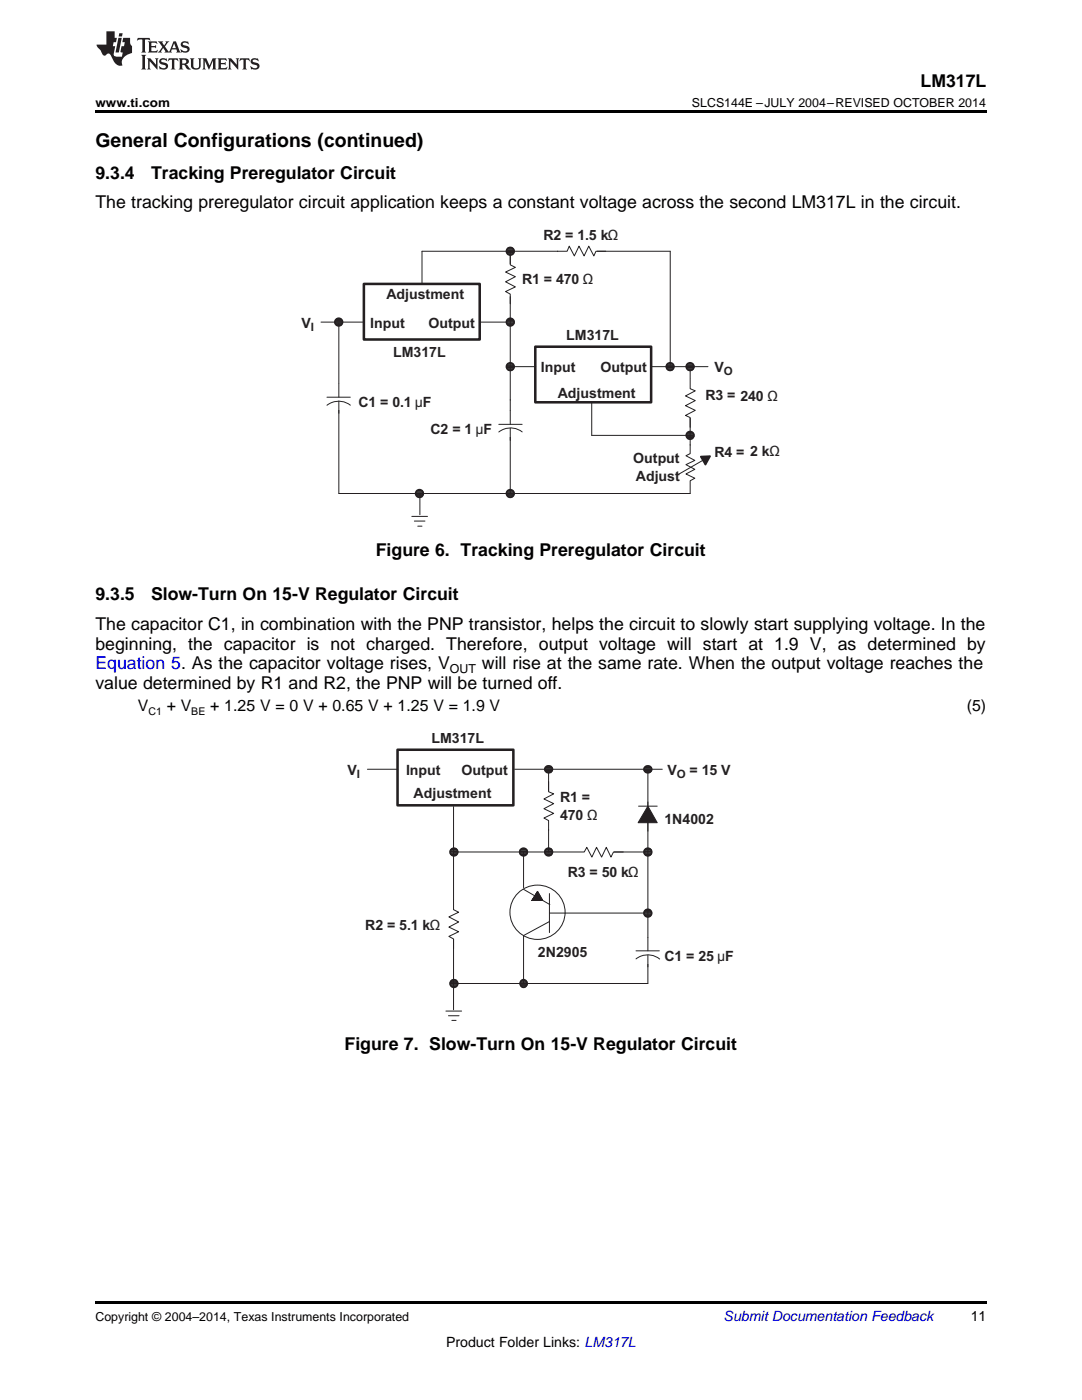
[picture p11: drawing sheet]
<svg xmlns="http://www.w3.org/2000/svg" width="216mm" height="279mm" viewBox="0 0 216 279" stroke-linecap="round" stroke-linejoin="round" font-family="sans-serif">
<path d="M19 259.7h177.8v.5h-177.8z" fill="#000"/>
<g fill="none" stroke="#241f21" stroke-width=".2">
<path d="M73.3 153.5h6.1M102.7 153.5h29.5M108.8 153.8h1.4M108.8 153.7h1.4M108.8 153.3h1.4M108.8 153.4h1.4M108.9 153.9h1.2M108.9 153.2h1.2M109 154h1.1M109 153.1h1.1M109 154.2h1M109 152.9h1"/>
<path d="M109.5 154.3v5.1M128.5 153.8h1.5M128.5 153.7h1.5M128.5 153.3h1.5M128.5 153.4h1.5M128.6 153.9h1.4M128.6 153.2h1.4M128.7 154h1.2M128.7 153.1h1.2M128.9 154.2h.8M128.9 152.9h.8M129.3 154v36.2"/>
<path d="M89.8 170h24.7M89.8 170.3h1.5M89.8 170.2h1.5M89.8 169.8h1.5M89.8 169.9h1.5M89.9 170.5h1.3M89.9 169.6h1.3M90 170.5h1.1M90 169.5h1.1M90.2 170.7h.8M90.2 169.4h.8M90.5 161v18.6"/>
<path d="M103.7 170.3h1.5M103.7 170.2h1.5M103.7 169.8h1.5M103.7 169.9h1.5M103.8 170.5h1.3M103.8 169.6h1.3M103.9 170.5h1.1M103.9 169.5h1.1M104 170.7h.9M104 169.4h.9M104.5 170v7.1M104.5 177.5l5.2 3"/>
<path d="M107.3 177.9l-1.1 1.8h2.1h-2.1h2.1l-1-1.8-1.1 1.8M108.8 170.3h1.4M108.8 170.2h1.4M108.8 169.8h1.4M108.8 169.9h1.4M108.9 170.5h1.2M108.9 169.6h1.2M109 170.5h1.1M109 169.5h1.1M109 170.7h1M109 169.4h1M109.5 165.5v4.5"/>
<path d="M109.6 178.3v7.8M119.1 170h10.9M128.5 170.3h1.5M128.5 170.2h1.5M128.5 169.8h1.5M128.5 169.9h1.5M128.6 170.5h1.4M128.6 169.6h1.4M128.7 170.5h1.2M128.7 169.5h1.2M128.9 170.7h.8M128.9 169.4h.8"/>
<path d="M89.8 196.5h1.5M89.8 196.4h1.5M89.8 196h1.5M89.8 196.1h1.5M89.9 196.6h1.3M89.9 195.9h1.3M90 196.8h1.1M90 195.8h1.1M90.2 196.9h.8M90.2 195.6h.8M90.5 185.7v15.8M103.8 196.5h1.4"/>
<path d="M103.8 196h1.4M103.8 196.4h1.4M103.8 196.2h1.4M103.9 196.7h1.2M103.9 195.9h1.2M104 196.8h1.1M104 195.8h1.1M104.1 197h.8M104.1 195.7h.8M109.6 182.2h20.4M109.6 183.9l-5.1 2.8v9.6M128.5 182.5h1.5"/>
<path d="M128.5 182.4h1.5M128.5 182h1.5M128.5 182.1h1.5M128.6 182.6h1.3M128.6 181.9h1.3M128.7 182.7h1.1M128.7 181.7h1.1M128.9 182.9h.8M128.9 181.6h.8M129.3 192.2v4.1h-39.5M89 201.8h3.1M89.5 202.7h2.1"/>
<path d="M90.2 203.6h.8"/>
<circle cx="107.2" cy="182" r="5.5"/>
</g>
<g fill="none" stroke="#241f21" stroke-width=".34">
<circle cx="109.5" cy="153.6" r=".72"/>
<circle cx="129.3" cy="153.6" r=".72"/>
<circle cx="90.6" cy="170" r=".76"/>
<circle cx="104.5" cy="170" r=".76"/>
<circle cx="109.5" cy="170" r=".76"/>
<circle cx="129.3" cy="170" r=".76"/>
<circle cx="90.6" cy="196.3" r=".76"/>
<circle cx="104.4" cy="196.2" r=".72"/>
<circle cx="129.3" cy="182.2" r=".76"/>
</g>
<path d="M107.3 177.9l1 1.8h-2.1z" fill="#241f21"/>
<path d="M107.3 177.9l1 1.8h-2.1z" fill="none" stroke="#241f21" stroke-width=".2"/>
<path d="M129.3 160.9l1.8 3.3h-3.8z" fill="#241f21"/>
<path d="M127.4 160.9h3.7M129.3 160.9l1.8 3.3h-3.8zM129.3 160v5.9" fill="none" stroke="#241f21" stroke-width=".2"/>
<path d="M89.6 181.5h1.9v5.9h-1.9z" fill="#fff"/>
<path d="M90.5 179.6v1.9l1 .6-1.9 .9 1.9 1-1.9 1 1.9 .9-1.9 1 .9 .5v1.9" fill="none" stroke="#241f21" stroke-width=".2"/>
<path d="M108.5 157.9h2v5.9h-2z" fill="#fff"/>
<path d="M109.5 156v2l1 .4-2 1 2 1-2 1 2 .9-2 1 1 .5v1.9" fill="none" stroke="#241f21" stroke-width=".2"/>
<path d="M116.6 169.1h5.8v1.9h-5.8z" fill="#fff"/>
<path d="M114.6 170h2l.5-.9 1 1.9 .9-1.9 1 1.9 1-1.9 .9 1.9 .5-1h2" fill="none" stroke="#241f21" stroke-width=".2"/>
<path d="M127 187.1h4.6v5.2h-4.6z" fill="#fff"/>
<g fill="none" stroke="#241f21" stroke-width=".2">
<path d="M101.1 50.4h1.5M101.1 50.2h1.5M101.1 49.9h1.5M101.1 50h1.5M101.2 50.5h1.3M101.2 49.7h1.3M101.3 50.7h1.1M101.3 49.6h1.1M101.4 50.7h.8M101.4 49.5h.8M101.8 50.1v3M101.8 59.2v39.3"/>
<path d="M111.3 50.1h-27.1v6.6M119 50.1h14.7v22.7M64.1 64.3h8.5M66.8 64.5h1.5M66.8 64h1.5M66.8 64.2h1.5M66.9 64.7h1.3M66.9 63.9h1.3M67 64.8h1.1M67 63.8h1.1M67.2 65h.8M67.2 63.7h.8"/>
<path d="M67.6 64.5v15.4M95.7 64.3h7M101.1 73.2h5.8M101.1 73.4h1.5M101.1 73.3h1.5M101.1 72.9h1.5M101.1 73.1h1.5M101.1 64.5h1.5M101.1 64h1.5M101.1 64.2h1.5M101.2 73.6h1.3M101.2 72.8h1.3"/>
<path d="M101.2 64.7h1.3M101.2 63.9h1.3M101.3 73.7h1.1M101.3 72.7h1.1M101.3 64.8h1.1M101.3 63.8h1.1M101.4 73.9h.8M101.4 72.6h.8M101.4 65h.8M101.4 63.7h.8M129.8 73.2h11.5M133 73.4h1.4"/>
<path d="M133 73.3h1.4M133 72.9h1.4M133 73.1h1.4M133.1 73.6h1.2M133.1 72.8h1.2M133.1 73.7h1.1M133.1 72.7h1.1M133.3 73.9h.9M133.3 72.6h.9M137 73.4h1.5M137 73.3h1.5M137 72.9h1.5"/>
<path d="M137 73.1h1.5M137.1 73.6h1.3M137.1 72.8h1.3M137.2 73.7h1.1M137.2 72.7h1.1M137.3 73.9h.8M137.3 72.6h.8M137.7 73.8v1.7M67.6 81.4v17.1h70.1M83 98.7h1.5M83 98.2h1.5M83 98.4h1.5"/>
<path d="M83.1 98.9h1.3M83.1 98.1h1.3M83.2 99h1.1M83.2 98h1.1M83.4 99.2h.8M83.4 97.9h.8M83.8 98.5v4.2M101.1 98.7h1.5M101.1 98.2h1.5M101.1 98.4h1.5M101.2 98.9h1.3M101.2 98.1h1.3"/>
<path d="M101.3 99h1.1M101.3 98h1.1M101.4 99.2h.8M101.4 97.9h.8M118.1 80.4v6.5h20.4M137 87.1h1.5M137 86.6h1.5M137 86.8h1.5M137.1 87.3h1.3M137.1 86.6h1.3M137.2 87.4h1.1M137.2 86.4h1.1"/>
<path d="M137.3 87.6h.8M137.3 86.3h.8M137.7 83.4v5.4M126.9 191.4a3.8 3.8 0 0 1 4.7 0M126.9 189.8h4.7M129.3 187.1v2.7M129.3 190.6v2.4"/>
</g>
<path d="M72.6 56.7h23.1v11.1h-23.1zM79.3 149.6h23.1v11.1h-23.1z" fill="none" stroke="#241f21" stroke-width=".51"/>
<g fill="none" stroke="#241f21" stroke-width=".34">
<circle cx="101.8" cy="50.1" r=".76"/>
<circle cx="67.6" cy="64.3" r=".76"/>
<circle cx="101.8" cy="73.2" r=".76"/>
<circle cx="101.8" cy="64.3" r=".76"/>
<circle cx="133.7" cy="73.2" r=".76"/>
<circle cx="137.7" cy="73.2" r=".76"/>
<circle cx="83.7" cy="98.5" r=".76"/>
<circle cx="101.8" cy="98.5" r=".76"/>
<circle cx="137.7" cy="86.9" r=".76"/>
</g>
<path d="M65.2 76.6h4.7v5.2h-4.7z" fill="#fff"/>
<path d="M65.2 79.3h4.7M67.6 76.6v2.7M67.6 80v2.5M69.9 80.9a3.8 3.8 0 0 0-4.7 0" fill="none" stroke="#241f21" stroke-width=".2"/>
<path d="M136.8 77.5h1.9v5.8h-1.9z" fill="#fff"/>
<path d="M137.7 75.6v2l1 .4-1.9 1 1.9 .9-1.9 1.1 1.9 .9-1.9 1 .9 .4v2" fill="none" stroke="#241f21" stroke-width=".2"/>
<path d="M113.2 49.2h5.8v2h-5.8z" fill="#fff"/>
<path d="M111.2 50.1h2l.4-1 1 2 .9-2 1 2 1-2 1 2 .4-1h2M137.7 88.8v1.7l-.8 .5 1.7 .9-1.7 .8 1.7 1-1.7 .9 1.7 .8-.9 .5v2.6" fill="none" stroke="#241f21" stroke-width=".2"/>
<path d="M139.8 91.1l1.9-.1-.9 1.7z" fill="#241f21"/>
<path d="M139.8 91.1l1.9-.1-.9 1.7z" fill="none" stroke="#241f21" stroke-width=".34"/>
<path d="M141.1 91.4l-5.6 3.2" fill="none" stroke="#241f21" stroke-width=".2"/>
<path d="M99.5 82.1h4.7v5.1h-4.7z" fill="#fff"/>
<path d="M99.5 84.7h4.7M101.8 82v2.7M101.8 85.4v2.5M104.2 86.2a3.8 3.8 0 0 0-4.7 0" fill="none" stroke="#241f21" stroke-width=".2"/>
<path d="M100.9 52.9h1.9v5.8h-1.9z" fill="#fff"/>
<path d="M101.8 50.9v2l1 .5-1.9 .9 1.9 .9-1.9 1 1.9 1.1-1.9 .9 .9 .5v1.9M82.2 103.1h3.1M82.7 104h2.1M83.4 105h.8" fill="none" stroke="#241f21" stroke-width=".2"/>
<path d="M106.8 69.2h23.1v11.1h-23.1z" fill="none" stroke="#241f21" stroke-width=".51"/>
<path d="M19 22h177.8v.5h-177.8z" fill="#000"/>
<g fill="#231f20">
<path d="M27.5 7.6l-.1 .5 .4-.2h.6v.1v2.1l-.2 .4h1l-.3-.4v-2.1l.1-.1h.5l.5 .2-.2-.5zM29.5 8.3l.2 .3v1.5l-.2 .4h1.8l.2-.6a1.04 1.04 0 0 1-1.3 .2v-.7h.6l.3 .2v-.6l-.3 .2h-.6v-.6l.8-.1 .4 .3-.2-.5zM31.5 8.3l.9 1.1-.9 1.1h.8l-.2-.2 .5-.7 .4 .7-.2 .2h1.5l-.1-.2 .1-.4h.9l.1 .4-.2 .2h1l-.3-.3-.7-1.9h-.5l-.9 2-.8-1 .9-1h-.8l.1 .3-.3 .5-.4-.6 .2-.2zM34.7 8.6l.4 1h-.7zM36.3 8.4a.63 .63 0 0 0-.2 .7 .63 .63 0 0 0 .6 .4l.6 .2 .1 .2a.75 .75 0 0 1-.7 .4 .75 .75 0 0 1-.6-.5l.1 .7 .1-.1a1.11 1.11 0 0 0 1.5-.6 1.13 1.13 0 0 0-1.2-.8l-.1-.4a1.04 1.04 0 0 1 1.2 .2l-.2-.5-.1 .1-.5-.2zM28.2 10.9l.2 .4v2.2l-.2 .4h1l-.3-.4v-2.2l.3-.4zM29.3 11.6l.3 .4v1.5l-.3 .4h.8l-.2-.4v-1.3l1.5 1.7v-1.9l.2-.4h-.7l.2 .4v.9l-1.1-1.3zM32 11.8a.62 .62 0 0 0-.2 .7 .62 .62 0 0 0 .6 .4l.6 .1 .1 .3a.76 .76 0 0 1-.7 .3 .76 .76 0 0 1-.6-.4l.1 .7 .1-.1a1.11 1.11 0 0 0 1.5-.6 1.13 1.13 0 0 0-1.2-.8l-.1-.4a1.04 1.04 0 0 1 1.2 .2l-.2-.6-.1 .1-.5-.1zM33.7 11.6l-.2 .6a.61 .61 0 0 1 .8-.3v1.6l-.2 .4h.9l-.2-.4v-1.6a.63 .63 0 0 1 .8 .3l-.2-.6zM35.6 11.6l.3 .4v1.5l-.3 .4h1l-.2-.2v-.8l.5 .2a.76 .76 0 0 0 1.2 .7l-1-1a.58 .58 0 0 0 .6-.5 .58 .58 0 0 0-.5-.6zM36.4 11.9h.1a.45 .45 0 0 1 .5 .1 .45 .45 0 0 1 .1 .5l-.7 .2zM37.9 11.6l.2 .2a2.17 2.17 0 0 0 .3 1.9 .99 .99 0 0 0 1.6-.6v-1.1l.2-.4h-.7l.2 .2a1.92 1.92 0 0 1-.2 1.8 .6 .6 0 0 1-.9-.5v-1.1l.2-.4zM40.4 11.6l.2 .4v1.5l-.2 .4h.7l-.2-.4v-1.4l.8 1.8 .8-1.8v1.4l-.2 .4h.9l-.2-.4v-1.5l.2-.4h-.8l-.6 1.5-.6-1.5zM43.4 11.6l.2 .4v1.5l-.2 .4h1.8l.2-.6a1.04 1.04 0 0 1-1.3 .1v-.6h.5l.4 .2v-.6l-.4 .2h-.5v-.7h.8l.3 .3-.1-.6zM45.5 11.6l.2 .4v1.5l-.2 .4h.7l-.2-.4v-1.3l1.5 1.7v-1.9l.2-.4h-.7l.2 .4v.9l-1.1-1.3zM47.9 11.6l-.1 .6a.61 .61 0 0 1 .8-.3v1.6l-.3 .4h1l-.3-.4 .1-1.6a.63 .63 0 0 1 .7 .3l-.1-.6zM50.2 11.8a.62 .62 0 0 0-.2 .7 .62 .62 0 0 0 .6 .4l.6 .1 .2 .3a.76 .76 0 0 1-.8 .3 .76 .76 0 0 1-.6-.4l.1 .7 .2-.1a1.11 1.11 0 0 0 1.5-.6 1.13 1.13 0 0 0-1.3-.8l-.1-.4a1.04 1.04 0 0 1 1.2 .2l-.1-.6-.2 .1-.5-.1z"/>
<path d="M21.2 6.3v2.6h-1.9l.1 .4 .7 .9a.91 .91 0 0 0 1 .8 .56 .56 0 0 1 .5-.3 .56 .56 0 0 1 .5 .3l.4 .8a1.53 1.53 0 0 0 1.9 1.2 1.54 1.54 0 0 1 1-2.1l.9-.3v-1.4a1.52 1.52 0 0 1-.3-1.6h-1.4l-.2 .8h.5l-.2 .8h-.4l-.2 1v.2l.4 .1-.2 .8a1.93 1.93 0 0 1-1.6-.3l.3-1.8h-.5l.2-.8h.4l.2-.8h-.4v-1.3zM23.6 7.6l-.6 2.9h.7l.6-2.9zM23.8 6.6l-.1 .7h.6l.2-.7z"/>
</g>
<text font-size="3.9" x="19" y="29.3">General Configurations (continued)</text>
<g font-size="3.5">
<text x="183.7" y="17.3">LM317L</text>
<text x="19" y="35.6">9.3.4</text>
<text x="30.1" y="35.6">Tracking Preregulator Circuit</text>
<text x="19" y="41.6">The tracking preregulator circuit application keeps a constant voltage across the second LM317L in the circuit.</text>
<text x="75" y="110.9">Figure 6. Tracking Preregulator Circuit</text>
<text x="19" y="119.8">9.3.5</text>
<text x="30.1" y="119.8">Slow-Turn On 15-V Regulator Circuit</text>
<text x="19" y="125.8">The capacitor C1, in combination with the PNP transistor, helps the circuit to slowly start supplying voltage. In the</text>
<text x="19" y="129.6">beginning, the capacitor is not charged. Therefore, output voltage will start at 1.9 V, as determined by</text>
<text x="19" y="137.4">value determined by R1 and R2, the PNP will be turned off.</text>
<text x="96.2" y="133.5">will rise at the same rate. When the output voltage reaches the</text>
<text x="68.8" y="209.5">Figure 7. Slow-Turn On 15-V Regulator Circuit</text>
</g>
<text font-size="3.5" fill="#00f" x="19" y="133.5">Equation 5. As the capacitor voltage rises, V</text>
<g font-size="3.2">
<text x="27.5" y="142">V</text>
<text x="33.3" y="142">+ V</text>
<text x="41.9" y="142">+ 1.25 V = 0 V + 0.65 V + 1.25 V = 1.9 V</text>
<text x="192.9" y="142">(5)</text>
</g>
<g font-size="2.8" fill="#241f21">
<text x="108.4" y="47.9">R2 = 1.5 kΩ</text>
<text x="77.1" y="59.7">Adjustment</text>
<text x="104.2" y="56.7">R1 = 470 Ω</text>
<text x="60.2" y="65.5">V</text>
<text x="73.9" y="65.5">Input</text>
<text x="85.5" y="65.5">Output</text>
<text x="78.4" y="71.2">LM317L</text>
<text x="113" y="67.8">LM317L</text>
<text x="107.9" y="74.3">Input</text>
<text x="119.9" y="74.3">Output</text>
<text x="142.5" y="74.2">V</text>
<text x="71.5" y="81.2">C1 = 0.1 µF</text>
<text x="111.3" y="79.4">Adjustment</text>
<text x="140.8" y="79.9">R3 = 240 Ω</text>
<text x="85.9" y="86.6">C2 = 1 µF</text>
<text x="126.4" y="92.5">Output</text>
<text x="142.5" y="91.1">R4 = 2 kΩ</text>
<text x="126.9" y="96">Adjust</text>
<text x="86.1" y="148.4">LM317L</text>
<text x="69.3" y="154.7">V</text>
<text x="81" y="154.7">Input</text>
<text x="92.1" y="154.7">Output</text>
<text x="133.2" y="154.6">V</text>
<text x="137.6" y="154.6">= 15 V</text>
<text x="82.5" y="159.2">Adjustment</text>
<text x="111.8" y="160.1">R1 =</text>
<text x="111.8" y="163.7">470 Ω</text>
<text x="132.6" y="164.5">1N4002</text>
<text x="113.3" y="175">R3 = 50 kΩ</text>
<text x="72.9" y="185.6">R2 = 5.1 kΩ</text>
<text x="107.3" y="190.9">2N2905</text>
<text x="132.6" y="191.9">C1 = 25 µF</text>
</g>
<text font-size="2.8" fill="#0000c8" x="144.4" y="263.6">Submit Documentation Feedback</text>
<g font-size="2.8">
<text x="193.7" y="263.6">11</text>
<text x="89" y="268.9">Product Folder Links: LM317L</text>
</g>
<g font-size="2.5">
<text x="19" y="21.4">www.ti.com</text>
<text x="138.1" y="21.4">SLCS144E –JULY 2004–REVISED OCTOBER 2014</text>
<text x="89.8" y="134.2">OUT</text>
<text x="19" y="263.6">Copyright © 2004–2014, Texas Instruments Incorporated</text>
</g>
<g font-size="2.3" fill="#241f21">
<text x="62" y="66.1">I</text>
<text x="144.4" y="74.8">O</text>
<text x="71.2" y="155.3">I</text>
<text x="135" y="155.2">O</text>
</g>
<g font-size="2.1">
<text x="29.6" y="142.6">C1</text>
<text x="38.2" y="142.6">BE</text>
</g>
</svg>
